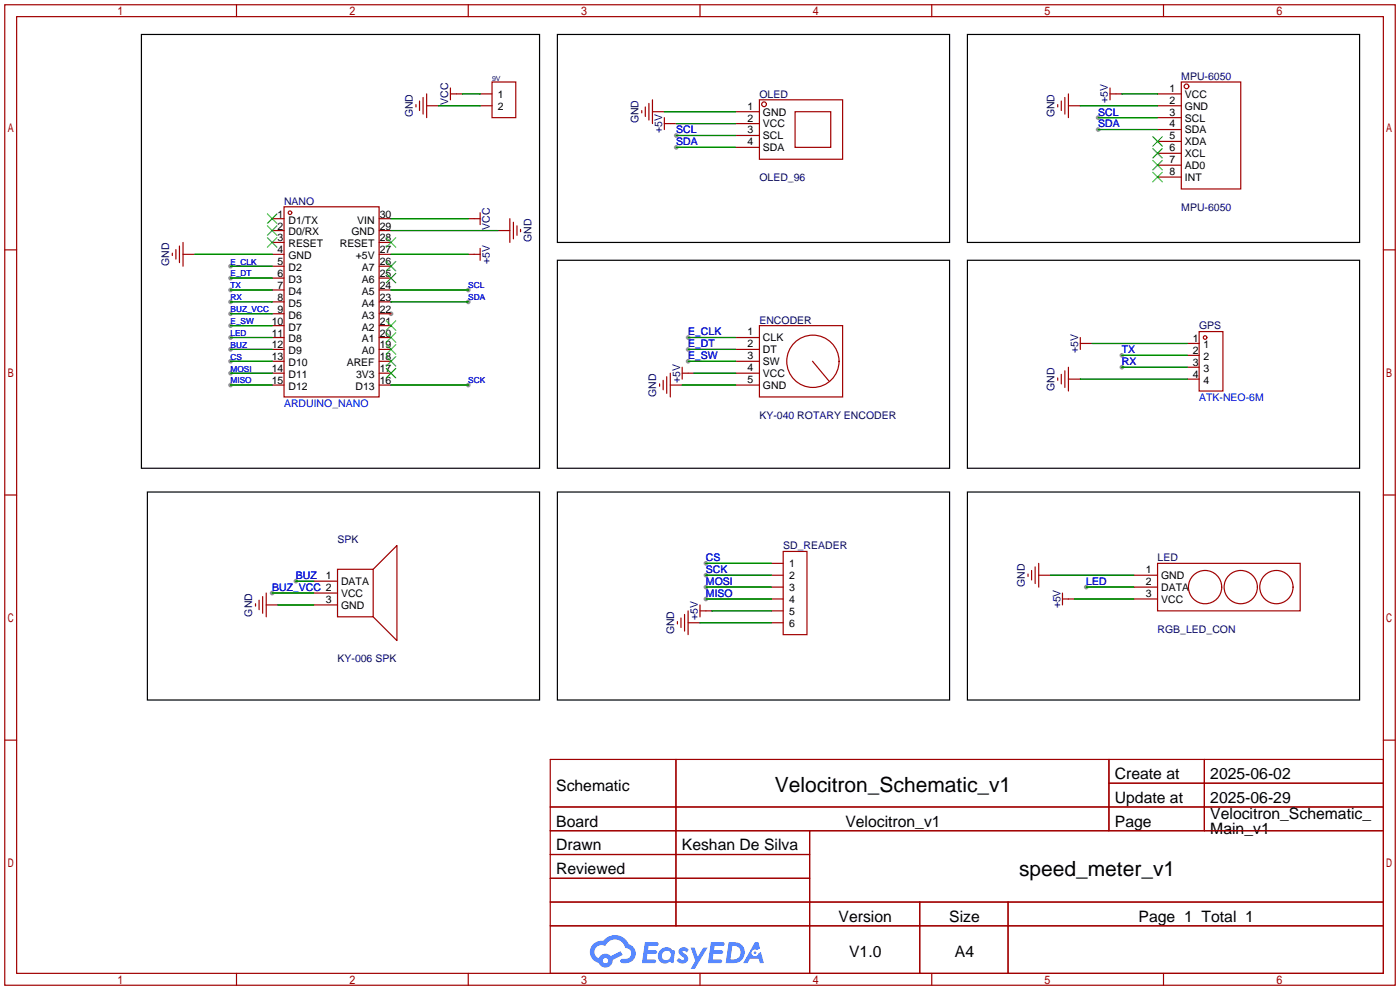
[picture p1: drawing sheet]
<svg xmlns="http://www.w3.org/2000/svg" width="299mm" height="212mm" viewBox="0 0 299 212" stroke-linecap="round" stroke-linejoin="round" font-family="sans-serif">
<g fill="#999">
<circle cx="83.6" cy="67.1" r=".51"/>
<circle cx="100.1" cy="64.5" r=".51"/>
<circle cx="49.3" cy="62" r=".51"/>
<circle cx="49.3" cy="64.5" r=".51"/>
<circle cx="49.3" cy="74.7" r=".51"/>
<circle cx="49.3" cy="56.9" r=".51"/>
<circle cx="49.3" cy="59.4" r=".51"/>
<circle cx="144.5" cy="29" r=".51"/>
<circle cx="144.5" cy="31.5" r=".51"/>
<circle cx="239.8" cy="75.9" r=".51"/>
<circle cx="239.8" cy="78.5" r=".51"/>
<circle cx="234.7" cy="25.1" r=".51"/>
<circle cx="234.7" cy="27.7" r=".51"/>
<circle cx="63.2" cy="124.2" r=".51"/>
<circle cx="147.1" cy="72.1" r=".51"/>
<circle cx="147.1" cy="74.7" r=".51"/>
<circle cx="49.3" cy="67.1" r=".51"/>
<circle cx="58.2" cy="126.7" r=".51"/>
<circle cx="49.3" cy="69.6" r=".51"/>
<circle cx="147.1" cy="77.2" r=".51"/>
<circle cx="232.2" cy="125.5" r=".51"/>
<circle cx="49.3" cy="72.1" r=".51"/>
<circle cx="150.9" cy="122.9" r=".51"/>
<circle cx="100.1" cy="82.3" r=".51"/>
<circle cx="49.3" cy="77.2" r=".51"/>
<circle cx="150.9" cy="120.4" r=".51"/>
<circle cx="150.9" cy="125.5" r=".51"/>
<circle cx="150.9" cy="128" r=".51"/>
<circle cx="49.3" cy="82.3" r=".51"/>
<circle cx="49.3" cy="79.8" r=".51"/>
<circle cx="100.1" cy="62" r=".51"/>
</g>
<g fill="none" stroke="#a10000" stroke-width=".25">
<path d="M1 1h297.2v209.6h-297.2zM3.6 3.6h292.1v204.4h-292.1zM50.5 1v2.6M100.1 1v2.6M149.6 1v2.6M199.1 1v2.6M248.7 1v2.6M1 53.4h2.6M295.7 53.4h2.5M1 105.8h2.6M295.7 105.8h2.5M1 158.2h2.6"/>
<path d="M295.7 158.2h2.5M117.6 162.3h178.1v45.7h-178.1zM117.6 172.5h178.1M117.6 177.5h178.1M144.5 162.3v35.6M173 177.5v30.5M237 162.3v15.2M237 167.4h58.7M257.4 162.3v15.2M117.6 182.6h55.4M117.6 192.8h178.1M117.6 187.7h55.4"/>
<path d="M117.6 197.9h178.1M196.6 192.8v15.2M215.4 192.8v15.2M50.5 208v2.6M100.1 208v2.6M149.6 208v2.6M199.1 208v2.6M248.7 208v2.6"/>
</g>
<g fill="#5487ff">
<path d="M145.3 202.7a1.3 1.3 0 0 1 1.9 .3l-.4 .6a.54 .54 0 0 0-.9-.2l.1 .2a1.34 1.34 0 0 1 .9 1.8 1.47 1.47 0 0 1-2.3-.1l.5-.6 .8 .5a.31 .31 0 0 0 .4-.3 .31 .31 0 0 0-.3-.4 1.12 1.12 0 0 1-.7-1.8z"/>
<path d="M147.6 202.5h.9l.6 2 1.2-2h.9l-2.7 4.6h-.9l1-1.7z"/>
<path d="M137.8 201.4h1.7a1.31 1.31 0 0 1 1.2 .2 .4 .4 0 0 1-.3 .5l-1.8 .1-.1 .9h1.6a.4 .4 0 0 1 .4 .4 .4 .4 0 0 1-.5 .4h-1.6l-.2 1.2h1.4a.46 .46 0 0 1 .5 0 .46 .46 0 0 1 .1 .5l-.4 .2h-2.6z"/>
<path d="M151.9 201.4h1.7a1.32 1.32 0 0 1 1.2 .2 .39 .39 0 0 1-.3 .5l-1.8 .1-.1 .9h1.6a.4 .4 0 0 1 .4 .4 .4 .4 0 0 1-.4 .4h-1.7l-.2 1.2h1.4a.46 .46 0 0 1 .5 0 .46 .46 0 0 1 .1 .5l-.4 .2h-2.6z"/>
<path d="M161.3 201.4h.8l.3 1.3-.6 .4a.75 .75 0 0 0-1.1 .3 .75 .75 0 0 0 .5 1 .75 .75 0 0 0 .9-.7l.5-.2 .6 2.3h-.8l-.3-.9h-1.8l-.5 .9h-1z"/>
<path d="M155.7 201.4l-.6 4.4h1.5a2.27 2.27 0 0 0 2.6-2.2 2.27 2.27 0 0 0-2.7-2.2zM156.5 202.1a1.5 1.5 0 0 1 1.8 1.6 1.5 1.5 0 0 1-1.9 1.4h-.3z"/>
<path d="M141.2 203a1.6 1.6 0 0 0-.3 2.3 1.6 1.6 0 0 0 2.3 .2l.7 .3 .3-2.4-.1-.3-.5-.1a1.58 1.58 0 0 0-2.4 0zM141.8 203.5a.98 .98 0 0 1 1.6 .4 .98 .98 0 0 1-1.1 1.3 .94 .94 0 0 1-.9-.7 .94 .94 0 0 1 .4-1z"/>
<path d="M126.8 201.8a2.37 2.37 0 0 0 1.1 4 1.54 1.54 0 0 0 1.8 1 1.54 1.54 0 0 0 1.2-1.6l2.2-1.1-.5-.8-2 1a1.57 1.57 0 0 0-2.7 .5 1.5 1.5 0 0 1-.7-2.1 1.5 1.5 0 0 1 2.2-.5 2.23 2.23 0 0 1 2.3-1.4 2.23 2.23 0 0 1 2 1.8 1.16 1.16 0 0 1 1.2 1.1 1.16 1.16 0 0 1-1.1 1.2h-.7a.47 .47 0 0 0-.5 .4 .47 .47 0 0 0 .4 .5 2.17 2.17 0 0 0 2.5-.9 2.17 2.17 0 0 0-.3-2.7l-.8-.4a3.2 3.2 0 0 0-5.5-.7l-1.1 .1zM128.8 205.3a.6 .6 0 0 1 1.2 0 .6 .6 0 0 1-1.2 0z"/>
<circle cx="161.4" cy="203.6" r=".28"/>
</g>
<g fill="none" stroke="#a10000" stroke-width=".25">
<path d="M96.3 18.8v2.5M105.2 17.5h5v7.6h-5zM237.2 18.8v2.5M252.5 17.5h12.7v22.9h-12.7zM88.9 22.4v.5M89.7 21.6v2M90.4 20.8v3.6M91.2 22.6h2.5M91.2 20.1v5M96.3 20.1h2.5M102.6 20.1h2.6M102.6 22.6h2.6"/>
<path d="M137.2 23.6v.5M137.9 22.9v2M138.7 22.1v3.6M139.4 23.9h2.6M139.4 21.3v5.1M142 26.4h2.5M142 25.1v2.6M157.2 23.9h5.1M157.2 26.4h5.1M157.2 29h5.1M157.2 31.5h5.1M162.3 21.3h17.8v12.7h-17.8z"/>
<path d="M169.9 23.9h7.6v7.6h-7.6zM226.1 22.4v.5M226.8 21.6v2M227.6 20.8v3.6M228.3 20.1v5M228.3 22.6h2.6M237.2 20.1h2.6M247.4 20.1h5.1M247.4 22.6h5.1M247.4 25.1h5.1M247.4 27.7h5.1M247.4 30.2h5.1"/>
<path d="M247.4 32.8h5.1M247.4 35.3h5.1M247.4 37.8h5.1M36.8 54.1v.5M37.6 53.3v2.1M38.4 52.6v3.5M39.1 54.4h2.6M39.1 51.8v5.1M58.2 46.7h2.5M58.2 49.3h2.5M58.2 51.8h2.5M58.2 54.4h2.5"/>
<path d="M58.2 56.9h2.5M58.2 59.4h2.5M60.7 44.2h20.3v40.6h-20.3zM81 46.7h2.6M81 49.3h2.6M81 51.8h2.6M81 54.4h2.6M81 56.9h2.6M81 59.4h2.6M100.1 46.7h2.5M100.1 54.4h2.5M102.6 45.5v2.5"/>
<path d="M102.6 53.1v2.5M106.4 49.3h2.6M109 46.7v5.1M109.7 47.5v3.6M110.5 48.3v2M111.3 49v.5M58.2 62h2.5M58.2 64.5h2.5M58.2 67.1h2.5M58.2 69.6h2.5M58.2 72.1h2.5M58.2 74.7h2.5"/>
<path d="M58.2 77.2h2.5M58.2 79.8h2.5M81 62h2.6M81 64.5h2.6M81 67.1h2.6M81 69.6h2.6M81 72.1h2.6M81 74.7h2.6M81 77.2h2.6M81 79.8h2.6M143.3 79.8v5M145.8 79.8h2.5"/>
<path d="M145.8 78.5v2.5M157.2 72.1h5.1M157.2 74.7h5.1M157.2 77.2h5.1M157.2 79.8h5.1M162.3 69.6h17.8v15.2h-17.8zM173.6 77.2l3.6 4.3M227.6 79.2v3.6M228.3 78.5v5.1M230.9 73.4h2.5M230.9 72.1v2.6M253.7 73.4h2.6"/>
<path d="M253.7 75.9h2.6M253.7 78.5h2.6M256.3 70.9h5.1v12.7h-5.1zM58.2 82.3h2.5M81 82.3h2.6M141 82v.5M141.7 81.3v2M142.5 80.5v3.6M143.3 82.3h2.5M157.2 82.3h5.1M226.1 80.8v.5M226.8 80v2"/>
<path d="M228.3 81h2.6M253.7 81h2.6M167.4 117.9h5.1v17.7h-5.1zM54.6 129v.5M55.4 128.3v2M56.1 127.5v3.6M56.9 129.3h2.5M56.9 126.7v5.1M67.1 124.2h5M67.1 126.7h5M67.1 129.3h5M72.1 121.7h7.7v10.1h-7.7z"/>
<path d="M79.8 121.7l5-5.1v20.3l-5-5.1M144.8 132.8v.6M145.5 132.1v2M146.3 131.3v3.6M147.1 133.1h2.5M147.1 130.6v5M149.6 130.6h2.5M149.6 129.3v2.5M164.8 122.9h2.6M164.8 125.5h2.6M164.8 128h2.6M164.8 120.4h2.6"/>
<path d="M164.8 130.6h2.6M164.8 133.1h2.6M219.7 122.7v.5M220.5 121.9v2.1M221.2 121.2v3.5M222 122.9h2.5M222 120.4v5.1M227.1 128h2.5M227.1 126.7v2.6M242.3 122.9h5.1M242.3 125.5h5.1M242.3 128h5.1"/>
<path d="M247.4 120.4h30.5v10.2h-30.5z"/>
<circle cx="253.6" cy="18.5" r=".5"/>
<circle cx="163.3" cy="22.3" r=".51"/>
<circle cx="62" cy="45.5" r=".38"/>
<circle cx="173.7" cy="77.2" r="5.6"/>
<circle cx="257.6" cy="72.1" r=".38"/>
<circle cx="257.6" cy="125.5" r="3.6"/>
<circle cx="265.2" cy="125.5" r="3.6"/>
<circle cx="272.8" cy="125.5" r="3.6"/>
</g>
<g fill="none" stroke="#3c3" stroke-width=".25">
<path d="M246.4 29.2l2 2M246.4 31.8l2 2M246.4 34.3l2 2M246.4 36.8l2 2.1M248.4 29.2l-2 2M248.4 31.8l-2 2M248.4 34.3l-2 2M248.4 36.8l-2 2.1M57.1 45.7l2.1 2.1M57.1 48.3l2.1 2M57.1 50.8l2.1 2M59.2 45.7l-2.1 2.1"/>
<path d="M59.2 48.3l-2.1 2M59.2 50.8l-2.1 2M82.5 58.4l2.1 2.1M82.5 55.9l2.1 2M82.5 50.8l2.1 2M84.6 58.4l-2.1 2.1M84.6 55.9l-2.1 2M84.6 50.8l-2.1 2M82.5 78.7l2.1 2.1M82.5 76.2l2.1 2M82.5 73.7l2.1 2M82.5 71.1l2.1 2.1"/>
<path d="M82.5 68.6l2.1 2M84.6 78.7l-2.1 2.1M84.6 76.2l-2.1 2M84.6 73.7l-2.1 2M84.6 71.1l-2.1 2.1M84.6 68.6l-2.1 2"/>
</g>
<g fill="none" stroke="#008700" stroke-width=".25">
<path d="M93.7 22.6h8.9M98.8 20.1h3.8M142 23.9h15.2M144.5 26.4h12.7M144.5 29h12.7M144.5 31.5h12.7M230.9 22.6h16.5M234.7 25.1h12.7M234.7 27.7h12.7M239.8 20.1h7.6M41.7 54.4h16.5M49.3 56.9h8.9"/>
<path d="M49.3 59.4h8.9M83.6 54.4h16.5M83.6 46.7h16.5M83.6 49.3h22.8M49.3 64.5h8.9M49.3 62h8.9M49.3 74.7h8.9M49.3 79.8h8.9M49.3 72.1h8.9M49.3 67.1h8.9M49.3 69.6h8.9M49.3 77.2h8.9"/>
<path d="M83.6 64.5h16.5M83.6 62h16.5M147.1 74.7h10.1M147.1 72.1h10.1M147.1 77.2h10.1M148.3 79.8h8.9M233.4 73.4h20.3M239.8 75.9h13.9M239.8 78.5h13.9M49.3 82.3h8.9M83.6 82.3h16.5M145.8 82.3h11.4"/>
<path d="M230.9 81h22.8M58.2 126.7h8.9M59.4 129.3h7.7M63.2 124.2h3.9M149.6 133.1h15.2M150.9 122.9h13.9M150.9 128h13.9M150.9 125.5h13.9M150.9 120.4h13.9M152.1 130.6h12.7M224.5 122.9h17.8M229.6 128h12.7"/>
<path d="M232.2 125.5h10.1"/>
</g>
<path d="M30.2 7.4h85.1v92.7h-85.1zM119.1 7.4h83.8v44.4h-83.8zM206.8 7.4h83.8v44.4h-83.8zM119.1 55.6h83.8v44.5h-83.8zM206.8 55.6h83.8v44.5h-83.8zM31.5 105.2h83.8v44.4h-83.8zM119.1 105.2h83.8v44.4h-83.8zM206.8 105.2h83.8v44.4h-83.8z" fill="none" stroke="#000" stroke-width=".25"/>
<g font-size="4.5">
<text x="165.6" y="169.4">Velocitron_Schematic_v1</text>
<text x="217.8" y="187.1">speed_meter_v1</text>
</g>
<g font-size="3.4">
<text x="238.3" y="166.5">Create at</text>
<text x="258.7" y="166.5">2025-06-02</text>
<text x="118.9" y="169">Schematic</text>
<text x="238.3" y="171.6">Update at</text>
<text x="258.7" y="171.6">2025-06-29</text>
<text x="118.9" y="176.6">Board</text>
<text x="180.7" y="176.6">Velocitron_v1</text>
<text x="238.3" y="176.6">Page</text>
<text x="258.7" y="175">Velocitron_Schematic_</text>
<text x="258.7" y="178.3">Main_v1</text>
<text x="118.9" y="181.7">Drawn</text>
<text x="145.7" y="181.7">Keshan De Silva</text>
<text x="118.9" y="186.8">Reviewed</text>
<text x="179.2" y="197">Version</text>
<text x="202.9" y="197">Size</text>
<text x="243.3" y="197">Page 1 Total 1</text>
<text x="181.5" y="204.6">V1.0</text>
<text x="204.1" y="204.6">A4</text>
</g>
<g font-size="2.2" fill="#000080">
<text x="252.5" y="17.1">MPU-6050</text>
<text x="95.8" y="22.4" transform="rotate(-90 95.8 22.4)">VCC</text>
<text x="162.3" y="20.9">OLED</text>
<text x="236.8" y="22.1" transform="rotate(-90 236.8 22.1)">+5V</text>
<text x="88.2" y="25.1" transform="rotate(-90 88.2 25.1)">GND</text>
<text x="136.5" y="26.4" transform="rotate(-90 136.5 26.4)">GND</text>
<text x="141.5" y="28.4" transform="rotate(-90 141.5 28.4)">+5V</text>
<text x="225.4" y="25.1" transform="rotate(-90 225.4 25.1)">GND</text>
<text x="162.3" y="38.7">OLED_96</text>
<text x="60.7" y="43.7">NANO</text>
<text x="252.5" y="45">MPU-6050</text>
<text x="104.7" y="49.1" transform="rotate(-90 104.7 49.1)">VCC</text>
<text x="113.6" y="51.8" transform="rotate(-90 113.6 51.8)">GND</text>
<text x="36.1" y="56.8" transform="rotate(-90 36.1 56.8)">GND</text>
<text x="104.7" y="56.4" transform="rotate(-90 104.7 56.4)">+5V</text>
<text x="162.3" y="69.1">ENCODER</text>
<text x="256.3" y="70.4">GPS</text>
<text x="230.4" y="75.4" transform="rotate(-90 230.4 75.4)">+5V</text>
<text x="145.3" y="81.8" transform="rotate(-90 145.3 81.8)">+5V</text>
<text x="225.4" y="83.5" transform="rotate(-90 225.4 83.5)">GND</text>
<text x="140.3" y="84.8" transform="rotate(-90 140.3 84.8)">GND</text>
<text x="162.3" y="89.5">KY-040 ROTARY ENCODER</text>
<text x="72.1" y="116.1">SPK</text>
<text x="167.4" y="117.4">SD_READER</text>
<text x="247.4" y="119.9">LED</text>
<text x="219" y="125.4" transform="rotate(-90 219 125.4)">GND</text>
<text x="53.9" y="131.8" transform="rotate(-90 53.9 131.8)">GND</text>
<text x="226.6" y="130" transform="rotate(-90 226.6 130)">+5V</text>
<text x="144.1" y="135.6" transform="rotate(-90 144.1 135.6)">GND</text>
<text x="149.2" y="132.6" transform="rotate(-90 149.2 132.6)">+5V</text>
<text x="247.4" y="135.2">RGB_LED_CON</text>
<text x="72.1" y="141.5">KY-006 SPK</text>
</g>
<g font-size="2.2">
<text x="106.4" y="20.9">1</text>
<text x="106.4" y="23.4">2</text>
<text x="159.8" y="23.4">1</text>
<text x="250" y="19.6">1</text>
<text x="250" y="22.2">2</text>
<text x="253.2" y="20.9">VCC</text>
<text x="253.2" y="23.4">GND</text>
<text x="159.8" y="26">2</text>
<text x="159.8" y="28.5">3</text>
<text x="163.1" y="24.7">GND</text>
<text x="163.1" y="27.2">VCC</text>
<text x="163.1" y="29.8">SCL</text>
<text x="250" y="24.7">3</text>
<text x="250" y="27.2">4</text>
<text x="250" y="29.8">5</text>
<text x="253.2" y="26">SCL</text>
<text x="253.2" y="28.5">SDA</text>
<text x="159.8" y="31">4</text>
<text x="163.1" y="32.3">SDA</text>
<text x="250" y="32.3">6</text>
<text x="250" y="34.9">7</text>
<text x="253.2" y="31">XDA</text>
<text x="253.2" y="33.6">XCL</text>
<text x="250" y="37.4">8</text>
<text x="253.2" y="36.1">AD0</text>
<text x="253.2" y="38.7">INT</text>
<text x="59.3" y="46.5">1</text>
<text x="61.6" y="47.8">D1/TX</text>
<text x="76.4" y="47.8">VIN</text>
<text x="81.2" y="46.5">30</text>
<text x="59.3" y="49.1">2</text>
<text x="59.3" y="51.6">3</text>
<text x="61.6" y="50.3">D0/RX</text>
<text x="61.6" y="52.9">RESET</text>
<text x="72.6" y="52.9">RESET</text>
<text x="75.1" y="50.3">GND</text>
<text x="81.2" y="51.6">28</text>
<text x="81.2" y="49.1">29</text>
<text x="59.3" y="54.1">4</text>
<text x="59.3" y="56.7">5</text>
<text x="59.3" y="59.2">6</text>
<text x="61.6" y="55.4">GND</text>
<text x="61.6" y="58">D2</text>
<text x="76" y="55.4">+5V</text>
<text x="77.3" y="58">A7</text>
<text x="81.2" y="59.2">25</text>
<text x="81.2" y="56.7">26</text>
<text x="81.2" y="54.1">27</text>
<text x="59.3" y="61.8">7</text>
<text x="59.3" y="64.3">8</text>
<text x="61.6" y="60.5">D3</text>
<text x="61.6" y="63">D4</text>
<text x="61.6" y="65.6">D5</text>
<text x="77.3" y="65.6">A4</text>
<text x="77.3" y="63">A5</text>
<text x="77.3" y="60.5">A6</text>
<text x="81.2" y="64.3">23</text>
<text x="81.2" y="61.8">24</text>
<text x="58.1" y="69.4">10</text>
<text x="58.1" y="71.9">11</text>
<text x="59.3" y="66.8">9</text>
<text x="61.6" y="68.1">D6</text>
<text x="61.6" y="70.7">D7</text>
<text x="77.3" y="70.7">A2</text>
<text x="77.3" y="68.1">A3</text>
<text x="81.2" y="71.9">20</text>
<text x="81.2" y="69.4">21</text>
<text x="81.2" y="66.8">22</text>
<text x="159.8" y="71.7">1</text>
<text x="58.1" y="74.5">12</text>
<text x="58.1" y="77">13</text>
<text x="61.6" y="73.2">D8</text>
<text x="61.6" y="75.7">D9</text>
<text x="77.3" y="75.7">A0</text>
<text x="77.3" y="73.2">A1</text>
<text x="81.2" y="77">18</text>
<text x="81.2" y="74.5">19</text>
<text x="159.8" y="74.2">2</text>
<text x="159.8" y="76.8">3</text>
<text x="163.1" y="73">CLK</text>
<text x="163.1" y="75.5">DT</text>
<text x="254.9" y="73.2">1</text>
<text x="254.9" y="75.7">2</text>
<text x="257.2" y="74.5">1</text>
<text x="257.2" y="77">2</text>
<text x="58.1" y="79.5">14</text>
<text x="58.1" y="82.1">15</text>
<text x="61.6" y="78.3">D10</text>
<text x="61.6" y="80.8">D11</text>
<text x="61.6" y="83.4">D12</text>
<text x="74.1" y="78.3">AREF</text>
<text x="76" y="83.4">D13</text>
<text x="76.1" y="80.8">3V3</text>
<text x="81.2" y="82.1">16</text>
<text x="81.2" y="79.5">17</text>
<text x="159.8" y="79.3">4</text>
<text x="159.8" y="81.8">5</text>
<text x="163.1" y="78">SW</text>
<text x="163.1" y="80.6">VCC</text>
<text x="163.1" y="83.1">GND</text>
<text x="254.9" y="78.3">3</text>
<text x="254.9" y="80.8">4</text>
<text x="257.2" y="79.5">3</text>
<text x="257.2" y="82.1">4</text>
<text x="69.6" y="123.8">1</text>
<text x="72.9" y="125">DATA</text>
<text x="168.7" y="121.2">1</text>
<text x="168.7" y="123.7">2</text>
<text x="244.9" y="122.5">1</text>
<text x="244.9" y="125">2</text>
<text x="248.2" y="123.8">GND</text>
<text x="69.6" y="128.8">3</text>
<text x="72.9" y="127.6">VCC</text>
<text x="72.9" y="130.1">GND</text>
<text x="168.7" y="126.3">3</text>
<text x="168.7" y="128.8">4</text>
<text x="168.7" y="131.4">5</text>
<text x="244.9" y="127.6">3</text>
<text x="248.2" y="126.3">DATA</text>
<text x="248.2" y="128.8">VCC</text>
<text x="168.7" y="133.9">6</text>
</g>
<g font-size="2.2" fill="#00f">
<text x="144.5" y="28.5">SCL</text>
<text x="234.7" y="24.7">SCL</text>
<text x="234.7" y="27.2">SDA</text>
<text x="144.5" y="31">SDA</text>
<text x="147.1" y="71.7">E_CLK</text>
<text x="147.1" y="74.2">E_DT</text>
<text x="147.1" y="76.8">E_SW</text>
<text x="239.8" y="75.5">TX</text>
<text x="239.8" y="78">RX</text>
<text x="60.7" y="86.9">ARDUINO_NANO</text>
<text x="256.3" y="85.7">ATK-NEO-6M</text>
<text x="150.9" y="119.9">CS</text>
<text x="63.2" y="123.8">BUZ</text>
<text x="150.9" y="122.5">SCK</text>
<text x="150.9" y="125">MOSI</text>
<text x="232.2" y="125">LED</text>
<text x="58.2" y="126.3">BUZ_VCC 2</text>
<text x="150.9" y="127.6">MISO</text>
</g>
<g font-size="1.8" fill="#00f">
<text x="49.3" y="56.5">E_CLK</text>
<text x="49.3" y="59.1">E_DT</text>
<text x="49.3" y="61.6">TX</text>
<text x="49.3" y="64.2">RX</text>
<text x="100.1" y="64.2">SDA</text>
<text x="100.1" y="61.6">SCL</text>
<text x="49.3" y="66.7">BUZ_VCC</text>
<text x="49.3" y="69.2">E_SW</text>
<text x="49.3" y="71.8">LED</text>
<text x="49.3" y="74.3">BUZ</text>
<text x="49.3" y="76.9">CS</text>
<text x="49.3" y="81.9">MISO</text>
<text x="49.3" y="79.4">MOSI</text>
<text x="100.1" y="81.9">SCK</text>
</g>
<text font-size="1.5" fill="#000080" x="105.2" y="17.2">9V</text>
</svg>
